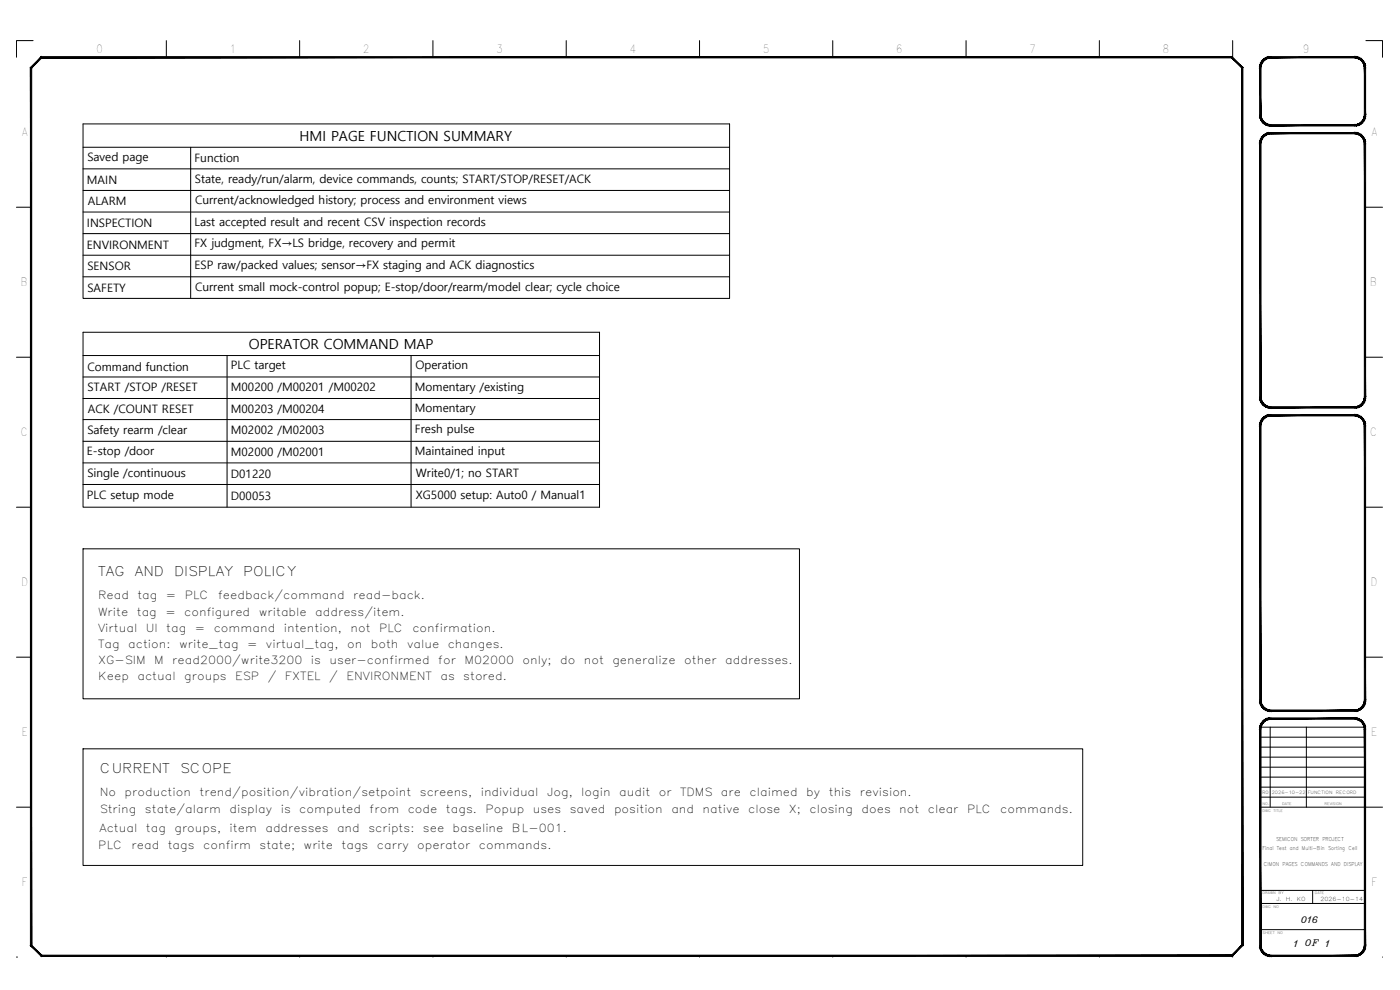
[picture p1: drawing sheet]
<svg xmlns="http://www.w3.org/2000/svg" width="420mm" height="297mm" viewBox="0 0 420 297" stroke-linecap="round" stroke-linejoin="round" font-family="sans-serif">
<g fill="none" stroke="#000" stroke-width=".3">
<path d="M9.9 12.2h-5v5M49.9 12.2v5M89.9 12.2v5M129.9 12.2v5M169.9 12.2v5M209.9 12.2v5M249.9 12.2v5M289.9 12.2v5M329.9 12.2v5M369.9 12.2v5M409.9 12.2h5v5M24.9 37.2h194.1v52.3h-194.1z"/>
<path d="M372.8 20.3v17.6M24.9 44.2h194.1M24.9 50.7h194.1M24.9 57.1h194.1M57.2 44.2v45.3M4.9 62.2h4.4M24.9 63.6h194.1M24.9 70.1h194.1M24.9 76.6h194.1M409.9 62.2h5M24.9 99.7h155v52.5h-155zM24.9 83.1h194.1"/>
<path d="M4.9 107.2h4.4M24.9 106.7h155M24.9 113.1h155M24.9 119.6h155M68.1 106.7v45.5M123.4 106.7v45.5M409.9 107.2h5M24.9 125.9h155M24.9 132.4h155M24.9 138.9h155M4.9 152.2h4.4M24.9 145.4h155"/>
<path d="M409.9 152.2h5M24.9 164.7h215v45h-215zM4.9 197.2h4.4M409.9 197.2h5M378.3 218.2h31.4M381.2 218.2v24M392.1 218.2v24M24.9 224.7h300v35h-300zM378.2 239.2h31.4M378.3 236.2h31.3M378.3 233.2h31.3M378.3 230.2h31.3"/>
<path d="M378.3 227.2h31.4M378.3 224.2h31.4M378.3 221.2h31.4M4.9 242.2h4.4M372.8 259.4v24.2M378.2 242.2h31.4M409.9 242.2h5M378.2 278.9h31.4M378.2 271.1h31.4M378.2 267.2h31.4M393.9 267.2v3.9M4.9 287.2h.1"/>
<path d="M49.9 286.8v.4M89.9 286.8v.4M129.9 286.8v.4M169.9 286.8v.4M209.9 286.8v.4M249.9 286.8v.4M289.9 286.8v.4M329.9 286.8v.4M369.9 286.5v.7M414.9 287.2h.1"/>
</g>
<g fill="#000" stroke="#000" stroke-width=".3">
<path d="M380.9 17h.5v.4zM380.9 17v.4h.5zM380.4 17.2l.5-.2v.4zM380.4 17.2l.1 .3 .4-.1zM379.9 17.3l.5-.1 .1 .3zM379.9 17.3l.2 .4 .4-.2zM379.4 17.6l.5-.3 .2 .4zM379.4 17.6l.3 .3 .4-.2zM379 18l.4-.4 .3 .3zM379 18l.3 .2 .4-.3zM379 18l.3 .2-.6 .2zM378.7 18.4l.3 .2 .3-.4zM378.7 18.4l.3 .2-.6 .2zM378.4 18.8l.4 .2 .2-.4zM378.4 18.8l.4 .2-.6 .3zM378.2 19.3l.4 .1 .2-.4zM378.2 19.3l.4 .1-.5 .4zM378.1 19.8l.4 .1 .1-.5zM378.1 19.8l.4 .1-.5 .4zM378.5 19.9l-.5 .4h.4z"/>
<path d="M381.4 17.4h25.1v-.4zM381.4 17h25.1l-25.1 .4z"/>
<path d="M378 34.5h.4l-.3 .5zM378.4 34.5l-.3 .5 .4-.1zM378.1 35l.4-.1-.3 .6zM378.5 34.9l-.3 .6 .4-.1zM378.2 35.5l.4-.1-.2 .6zM378.6 35.4l-.2 .6 .4-.2zM378.4 36l.4-.2-.1 .6zM378.8 35.8l-.1 .6 .3-.2zM378.7 36.4l.3-.2v.6zM379 36.2v.6l.3-.3zM379 36.8l.3-.3 .1 .7zM379.3 36.5l.1 .7 .3-.4zM379.7 36.8l.2 .6-.5-.2zM379.7 36.8l.2 .6 .2-.3zM380.1 37.1l.3 .5-.5-.2zM380.1 37.1l.3 .5 .1-.3zM380.5 37.3l.4 .5-.5-.2zM380.5 37.3l.4 .5v-.4zM380.9 37.4l.5 .4h-.5zM380.9 37.4l.5 .4v-.4z"/>
<path d="M378 20.3l.4 14.2v-14.2zM378 20.3l.4 14.2h-.4z"/>
<path d="M380.9 39.8h.5v.3zM380.9 39.8v.4l.5-.1zM380.4 39.9l.5-.1v.4zM380.4 39.9l.1 .4 .4-.1zM379.9 40.1l.5-.2 .1 .4zM379.9 40.1l.2 .4 .4-.2zM379.4 40.4l.5-.3 .2 .4zM379.4 40.4l.3 .3 .4-.2zM379 40.7l.4-.3 .3 .3zM379 40.7l.3 .3 .4-.3zM379 40.7l.3 .3-.6 .1zM378.7 41.1l.3 .3 .3-.4zM378.7 41.1l.3 .3-.6 .2zM378.4 41.6l.4 .2 .2-.4zM378.4 41.6l.4 .2-.6 .3zM378.2 42.1l.4 .1 .2-.4zM378.2 42.1l.4 .1-.5 .4zM378.1 42.6h.4l.1-.4zM378.1 42.6h.4l-.5 .5zM378.5 42.6l-.5 .5h.4z"/>
<path d="M381.4 37.8h25.1v-.4zM381.4 37.4h25.1l-25.1 .4z"/>
<path d="M406.5 37.4l.5 .4h-.5zM406.5 37.4l.5 .4v-.4zM407 37.4l.5 .2-.5 .2zM407 37.4l.5 .2-.1-.3zM407.4 37.3l.6 .1-.5 .2zM407.4 37.3l.6 .1-.2-.3zM407.8 37.1l.7 .1-.5 .2zM407.8 37.1l.7 .1-.3-.4zM408.2 36.8h.7l-.4 .4zM408.2 36.8h.7l-.3-.3zM408.6 36.5l.6-.1-.3 .4zM408.9 36.2l-.3 .3 .6-.1zM408.9 36.2l.6-.2-.3 .4zM409.1 35.8l-.2 .4 .6-.2zM409.1 35.8l.6-.3-.2 .5zM409.3 35.4l-.2 .4 .6-.3zM409.3 35.4l.5-.4-.1 .5zM409.4 34.9l-.1 .5 .5-.4zM409.8 34.5v.5l-.4-.1zM409.5 34.5l-.1 .4 .4-.4z"/>
<path d="M409.5 20.3l.3 14.2v-14.2zM409.5 20.3l.3 14.2h-.3z"/>
<path d="M409.8 19.8v.5h-.3zM409.4 19.9l.1 .4 .3-.5zM409.7 19.3l.1 .5-.4 .1zM409.3 19.4l.1 .5 .3-.6zM409.5 18.8l.2 .5-.4 .1zM409.1 19l.2 .4 .2-.6zM409.2 18.4l.3 .4-.4 .2zM408.9 18.6l.2 .4 .1-.6zM408.9 18l.3 .4-.3 .2zM408.9 18l-.3 .2 .3 .4zM408.5 17.6l.4 .4-.3 .2zM408.5 17.6l-.3 .3 .4 .3zM408 17.3l.5 .3-.3 .3zM408 17.3l-.2 .4 .4 .2zM407.5 17.2l.5 .1-.2 .4zM407.5 17.2l-.1 .3 .4 .2zM407 17l.5 .2-.1 .3zM407 17v.4l.4 .1zM406.5 17h.5v.4zM406.5 17v.4h.5z"/>
<path d="M378 43.1l.4 76v-76zM378 43.1l.4 76h-.4z"/>
<path d="M381.4 40.1h25.1v-.3zM381.4 39.8h25.1l-25.1 .3z"/>
<path d="M409.5 43.1l.3 76v-76zM409.5 43.1l.3 76h-.3z"/>
<path d="M409.8 42.6v.5h-.3zM409.4 42.6l.1 .5 .3-.5zM409.7 42.1l.1 .5h-.4zM409.3 42.2l.1 .4 .3-.5zM409.5 41.6l.2 .5-.4 .1zM409.1 41.8l.2 .4 .2-.6zM409.2 41.1l.3 .5-.4 .2zM408.9 41.4l.2 .4 .1-.7zM408.9 40.7l.3 .4-.3 .3zM408.9 40.7l-.3 .3 .3 .4zM408.5 40.4l.4 .3-.3 .3zM408.5 40.4l-.3 .3 .4 .3zM408 40.1l.5 .3-.3 .3zM408 40.1l-.2 .4 .4 .2zM407.5 39.9l.5 .2-.2 .4zM407.5 39.9l-.1 .4 .4 .2zM407 39.8l.5 .1-.1 .4zM407 39.8v.4l.4 .1zM406.5 39.8h.5v.4zM406.5 39.8v.3l.5 .1z"/>
<path d="M378 119.1h.4l-.3 .5zM378.4 119.1l-.3 .5h.4zM378.1 119.6h.4l-.3 .5zM378.5 119.6l-.3 .5 .4-.1zM378.2 120.1l.4-.1-.2 .6zM378.6 120l-.2 .6 .4-.2zM378.4 120.6l.4-.2-.1 .7zM378.8 120.4l-.1 .7 .3-.3zM378.7 121.1l.3-.3v.7zM379 120.8v.7l.3-.3zM379 121.5l.3-.3 .1 .6zM379.3 121.2l.1 .6 .3-.3zM379.7 121.5l.2 .6-.5-.3zM379.7 121.5l.2 .6 .2-.4zM380.1 121.7l.3 .6-.5-.2zM380.1 121.7l.3 .6 .1-.4zM380.5 121.9l.4 .5-.5-.1zM380.5 121.9l.4 .5v-.4zM380.9 122l.5 .4h-.5zM380.9 122l.5 .4v-.4z"/>
<path d="M378 127.7l.4 82.4v-82.4zM378 127.7l.4 82.4h-.4z"/>
<path d="M381.4 122v.4l25.1-.4zM381.4 122.4l25.1-.4v.4z"/>
<path d="M381.4 124.4v.4l25.1-.4zM381.4 124.8l25.1-.4v.4z"/>
<path d="M380.9 124.5l.5-.1v.4zM380.9 124.5v.3h.5zM380.4 124.6l.5-.1v.3zM380.4 124.6l.1 .3 .4-.1zM379.9 124.8l.5-.2 .1 .3zM379.9 124.8l.2 .3 .4-.2zM379.4 125l.5-.2 .2 .3zM379.4 125l.3 .4 .4-.3zM379 125.4l.4-.4 .3 .4zM379 125.4l.3 .3 .4-.3zM379 125.4l.3 .3-.6 .1zM378.7 125.8l.3 .2 .3-.3zM378.7 125.8l.3 .2-.6 .2zM378.4 126.2l.4 .2 .2-.4zM378.4 126.2l.4 .2-.6 .3zM378.2 126.7l.4 .1 .2-.4zM378.2 126.7l.4 .1-.5 .4zM378.1 127.2l.4 .1 .1-.5zM378.1 127.2l.4 .1-.5 .4zM378.5 127.3l-.5 .4h.4z"/>
<path d="M406.5 122l.5 .4h-.5zM406.5 122l.5 .4v-.4zM407 122l.5 .3-.5 .1zM407 122l.5 .3-.1-.4zM407.4 121.9l.6 .2-.5 .2zM407.4 121.9l.6 .2-.2-.4zM407.8 121.7l.7 .1-.5 .3zM407.8 121.7l.7 .1-.3-.3zM408.2 121.5h.7l-.4 .3zM408.2 121.5h.7l-.3-.3zM408.6 121.2l.6-.1-.3 .4zM408.9 120.8l-.3 .4 .6-.1zM408.9 120.8l.6-.2-.3 .5zM409.1 120.4l-.2 .4 .6-.2zM409.1 120.4l.6-.3-.2 .5zM409.3 120l-.2 .4 .6-.3zM409.3 120l.5-.4-.1 .5zM409.4 119.6l-.1 .4 .5-.4zM409.8 119.1v.5h-.4zM409.5 119.1l-.1 .5 .4-.5z"/>
<path d="M409.8 127.2v.5h-.3zM409.4 127.3l.1 .4 .3-.5zM409.7 126.7l.1 .5-.4 .1zM409.3 126.8l.1 .5 .3-.6zM409.5 126.2l.2 .5-.4 .1zM409.1 126.4l.2 .4 .2-.6zM409.2 125.8l.3 .4-.4 .2zM408.9 126l.2 .4 .1-.6zM408.9 125.4l.3 .4-.3 .2zM408.9 125.4l-.3 .3 .3 .3zM408.5 125l.4 .4-.3 .3zM408.5 125l-.3 .4 .4 .3zM408 124.8l.5 .2-.3 .4zM408 124.8l-.2 .3 .4 .3zM407.5 124.6l.5 .2-.2 .3zM407.5 124.6l-.1 .3 .4 .2zM407 124.5l.5 .1-.1 .3zM407 124.5v.3l.4 .1zM406.5 124.4l.5 .1v.3zM406.5 124.4v.4h.5z"/>
<path d="M409.5 127.7l.3 82.4v-82.4zM409.5 127.7l.3 82.4h-.3z"/>
<path d="M378 210.1h.4l-.3 .5zM378.4 210.1l-.3 .5h.4zM378.1 210.6h.4l-.3 .5zM378.5 210.6l-.3 .5 .4-.1zM378.2 211.1l.4-.1-.2 .6zM378.6 211l-.2 .6 .4-.2zM378.4 211.6l.4-.2-.1 .7zM378.8 211.4l-.1 .7 .3-.3zM378.7 212.1l.3-.3v.7zM379 211.8v.7l.3-.3zM379 212.5l.3-.3 .1 .6zM379.3 212.2l.1 .6 .3-.3zM379.7 212.5l.2 .6-.5-.3zM379.7 212.5l.2 .6 .2-.4zM380.1 212.7l.3 .6-.5-.2zM380.1 212.7l.3 .6 .1-.4zM380.5 212.9l.4 .5-.5-.1zM380.5 212.9l.4 .5v-.4zM380.9 213l.5 .4h-.5zM380.9 213l.5 .4v-.4z"/>
<path d="M378 218.7l.4 64.9v-64.9zM378 218.7l.4 64.9h-.4z"/>
<path d="M381.4 213v.4l25.1-.4zM381.4 213.4l25.1-.4v.4z"/>
<path d="M381.4 215.4v.4l25.1-.4zM381.4 215.8l25.1-.4v.4z"/>
<path d="M380.9 215.4h.5v.4zM380.9 215.4v.4h.5zM380.4 215.6l.5-.2v.4zM380.4 215.6l.1 .3 .4-.1zM379.9 215.8l.5-.2 .1 .3zM379.9 215.8l.2 .3 .4-.2zM379.4 216l.5-.2 .2 .3zM379.4 216l.3 .4 .4-.3zM379 216.4l.4-.4 .3 .4zM379 216.4l.3 .3 .4-.3zM379 216.4l.3 .3-.6 .1zM378.7 216.8l.3 .2 .3-.3zM378.7 216.8l.3 .2-.6 .2zM378.4 217.2l.4 .2 .2-.4zM378.4 217.2l.4 .2-.6 .3zM378.2 217.7l.4 .1 .2-.4zM378.2 217.7l.4 .1-.5 .4zM378.1 218.2l.4 .1 .1-.5zM378.1 218.2l.4 .1-.5 .4zM378.5 218.3l-.5 .4h.4z"/>
<path d="M406.5 213l.5 .4h-.5zM406.5 213l.5 .4v-.4zM407 213l.5 .3-.5 .1zM407 213l.5 .3-.1-.4zM407.4 212.9l.6 .2-.5 .2zM407.4 212.9l.6 .2-.2-.4zM407.8 212.7l.7 .1-.5 .3zM407.8 212.7l.7 .1-.3-.3zM408.2 212.5h.7l-.4 .3zM408.2 212.5h.7l-.3-.3zM408.6 212.2l.6-.1-.3 .4zM408.9 211.8l-.3 .4 .6-.1zM408.9 211.8l.6-.2-.3 .5zM409.1 211.4l-.2 .4 .6-.2zM409.1 211.4l.6-.3-.2 .5zM409.3 211l-.2 .4 .6-.3zM409.3 211l.5-.4-.1 .5zM409.4 210.6l-.1 .4 .5-.4zM409.8 210.1v.5h-.4zM409.5 210.1l-.1 .5 .4-.5z"/>
<path d="M409.8 218.2v.5h-.3zM409.4 218.3l.1 .4 .3-.5zM409.7 217.7l.1 .5-.4 .1zM409.3 217.8l.1 .5 .3-.6zM409.5 217.2l.2 .5-.4 .1zM409.1 217.4l.2 .4 .2-.6zM409.2 216.8l.3 .4-.4 .2zM408.9 217l.2 .4 .1-.6zM408.9 216.4l.3 .4-.3 .2zM408.9 216.4l-.3 .3 .3 .3zM408.5 216l.4 .4-.3 .3zM408.5 216l-.3 .4 .4 .3zM408 215.8l.5 .2-.3 .4zM408 215.8l-.2 .3 .4 .3zM407.5 215.6l.5 .2-.2 .3zM407.5 215.6l-.1 .3 .4 .2zM407 215.4l.5 .2-.1 .3zM407 215.4v.4l.4 .1zM406.5 215.4h.5v.4zM406.5 215.4v.4h.5z"/>
<path d="M409.5 218.7l.3 64.9v-64.9zM409.5 218.7l.3 64.9h-.3z"/>
<path d="M372.6 20.4v263.2l.4 .1zM372.6 20.4l.4-.2v263.5zM369.6 17.4l3 3 .4-.2zM369.8 17l3.2 3.2-3.4-2.8zM12.5 17.4h357.1l.2-.4zM12.4 17h357.4l-357.3 .4zM12.4 17l-2.9 3.4 3-3zM12.4 17l-2.9 3.4-.4-.2zM9.1 20.2l.4 263.4v-263.2zM9.1 20.2l.4 263.4-.4 .1zM9.1 283.7l3.4 2.9-3-3zM9.1 283.7l3.4 2.9-.1 .4zM12.5 286.6l-.1 .4 357.2-.4zM12.4 287l357.2-.4 .2 .4zM369.6 286.6l.2 .4 2.8-3.4zM372.6 283.6l.4 .1-3.2 3.3z"/>
<path d="M378 283.6h.4l-.3 .6zM378.4 283.6l-.3 .6 .4-.1zM378.1 284.2l.4-.1-.3 .6zM378.5 284.1l-.3 .6 .4-.1zM378.2 284.7l.4-.1-.2 .6zM378.6 284.6l-.2 .6 .4-.2zM378.4 285.2l.4-.2-.1 .6zM378.8 285l-.1 .6 .3-.2zM378.7 285.6l.3-.2v.6zM379 285.4v.6l.3-.3zM379 286l.3-.3 .1 .6zM379.3 285.7l.1 .6 .3-.3zM379.7 286l.2 .6-.5-.3zM379.7 286l.2 .6 .2-.3zM380.1 286.3l.3 .5-.5-.2zM380.1 286.3l.3 .5 .1-.4zM380.5 286.4l.4 .5-.5-.1zM380.5 286.4l.4 .5v-.4zM380.9 286.5l.5 .5-.5-.1zM380.9 286.5l.5 .5v-.4z"/>
<path d="M381.4 286.6v.4l25.1-.4zM381.4 287l25.1-.4v.4z"/>
<path d="M406.5 286.6l.5 .3-.5 .1zM406.5 286.6l.5 .3v-.4zM407 286.5l.5 .3-.5 .1zM407 286.5l.5 .3-.1-.4zM407.4 286.4l.6 .2-.5 .2zM407.4 286.4l.6 .2-.2-.3zM407.8 286.3h.7l-.5 .3zM407.8 286.3h.7l-.3-.3zM408.2 286h.7l-.4 .3zM408.2 286h.7l-.3-.3zM408.6 285.7l.6-.1-.3 .4zM408.9 285.4l-.3 .3 .6-.1zM408.9 285.4l.6-.2-.3 .4zM409.1 285l-.2 .4 .6-.2zM409.1 285l.6-.3-.2 .5zM409.3 284.6l-.2 .4 .6-.3zM409.3 284.6l.5-.4-.1 .5zM409.4 284.1l-.1 .5 .5-.4zM409.8 283.6v.6l-.4-.1zM409.5 283.6l-.1 .5 .4-.5z"/>
</g>
<g font-size="4.2">
<text x="89.9" y="42.2">HMI PAGE FUNCTION SUMMARY</text>
<text x="74.7" y="104.7">OPERATOR COMMAND MAP</text>
</g>
<g font-size="4">
<text x="29.4" y="172.9">TAG</text>
<text x="40.4" y="172.9">AND</text>
<text x="52.3" y="172.9">DISPLAY</text>
<text x="73" y="172.9">POLICY</text>
<text x="29.9" y="231.9">CURRENT</text>
<text x="54" y="231.9">SCOPE</text>
</g>
<g font-size="3.5">
<text x="26.2" y="48.3">Saved page</text>
<text x="58.4" y="48.7">Function</text>
<text x="26.1" y="55.2">MAIN</text>
<text x="58.5" y="54.8">State, ready/run/alarm, device commands, counts; START/STOP/RESET/ACK</text>
<text x="26.4" y="61.6">ALARM</text>
<text x="58.6" y="61.3">Current/acknowledged history; process and environment views</text>
<text x="26.1" y="68.1">INSPECTION</text>
<text x="58.4" y="67.8">Last accepted result and recent CSV inspection records</text>
<text x="26.1" y="74.6">ENVIRONMENT</text>
<text x="58.4" y="74.2">FX judgment, FX→LS bridge, recovery and permit</text>
<text x="26.2" y="81.1">SENSOR</text>
<text x="58.4" y="80.7">ESP raw/packed values; sensor→FX staging and ACK diagnostics</text>
<text x="26.2" y="87.5">SAFETY</text>
<text x="58.6" y="87.2">Current small mock-control popup; E-stop/door/rearm/model clear; cycle choice</text>
<text x="26.3" y="111.2">Command function</text>
<text x="69.3" y="110.7">PLC target</text>
<text x="124.7" y="110.8">Operation</text>
<text x="26.2" y="117.4">START /STOP /RESET</text>
<text x="69.3" y="117.4">M00200 /M00201 /M00202</text>
<text x="124.5" y="117.2">Momentary /existing</text>
<text x="26.4" y="123.8">ACK /COUNT RESET</text>
<text x="69.3" y="123.8">M00203 /M00204</text>
<text x="124.5" y="123.6">Momentary</text>
<text x="26.2" y="130.1">Safety rearm /clear</text>
<text x="69.3" y="130.2">M02002 /M02003</text>
<text x="124.5" y="130.1">Fresh pulse</text>
<text x="26.1" y="136.6">E-stop /door</text>
<text x="69.3" y="136.7">M02000 /M02001</text>
<text x="124.5" y="136.6">Maintained input</text>
<text x="26.2" y="143">Single /continuous</text>
<text x="69.3" y="143.4">D01220</text>
<text x="124.8" y="143.2">Write0/1; no START</text>
<text x="26.1" y="149.7">PLC setup mode</text>
<text x="124.8" y="149.7">XG5000 setup: Auto0 / Manual1</text>
<text x="69.3" y="150">D00053</text>
</g>
<g font-size="3.4">
<text x="29" y="15.9">0</text>
<text x="69.2" y="15.9">1</text>
<text x="109" y="15.9">2</text>
<text x="149" y="15.9">3</text>
<text x="189" y="16">4</text>
<text x="229" y="15.9">5</text>
<text x="269" y="15.9">6</text>
<text x="309" y="15.9">7</text>
<text x="349" y="15.9">8</text>
<text x="391" y="15.9">9</text>
<text x="6.4" y="40.9">A</text>
<text x="411.4" y="40.9">A</text>
<text x="6.3" y="85.9">B</text>
<text x="411.3" y="85.9">B</text>
<text x="6.3" y="130.9">C</text>
<text x="411.3" y="130.9">C</text>
<text x="6.4" y="175.9">D</text>
<text x="29.4" y="179.9">Read</text>
<text x="41.2" y="179.9">tag</text>
<text x="49.8" y="179.9">=</text>
<text x="55.5" y="179.9">PLC</text>
<text x="65.4" y="179.9">feedback/command</text>
<text x="106" y="179.9">read-back.</text>
<text x="411.4" y="175.9">D</text>
<text x="29.4" y="184.7">Write</text>
<text x="41.1" y="184.7">tag</text>
<text x="49.6" y="184.7">=</text>
<text x="55.3" y="184.7">configured</text>
<text x="77.6" y="184.7">writable</text>
<text x="94.6" y="184.7">address/item.</text>
<text x="29.4" y="189.6">Virtual</text>
<text x="43.8" y="189.6">UI</text>
<text x="49.9" y="189.6">tag</text>
<text x="58.5" y="189.6">=</text>
<text x="64.1" y="189.6">command</text>
<text x="85.2" y="189.6">intention,</text>
<text x="105.2" y="189.6">not</text>
<text x="113.8" y="189.6">PLC</text>
<text x="123.7" y="189.6">confirmation.</text>
<text x="29.4" y="194.4">Tag</text>
<text x="38.5" y="194.4">action:</text>
<text x="53.7" y="194.4">write_tag</text>
<text x="74.2" y="194.4">=</text>
<text x="79.8" y="194.4">virtual_tag,</text>
<text x="104.2" y="194.4">on</text>
<text x="111.3" y="194.4">both</text>
<text x="122.2" y="194.4">value</text>
<text x="134.4" y="194.4">changes.</text>
<text x="29.4" y="199.3">XG-SIM</text>
<text x="46.3" y="199.3">M</text>
<text x="51.7" y="199.3">read2000/write3200</text>
<text x="93.3" y="199.3">is</text>
<text x="98.9" y="199.3">user-confirmed</text>
<text x="131.5" y="199.3">for</text>
<text x="139.4" y="199.3">M02000</text>
<text x="156.8" y="199.3">only;</text>
<text x="168.1" y="199.3">do</text>
<text x="175.2" y="199.3">not</text>
<text x="183.8" y="199.3">generalize</text>
<text x="205.3" y="199.3">other</text>
<text x="217.7" y="199.3">addresses.</text>
<text x="29.4" y="204.1">Keep</text>
<text x="41.2" y="204.1">actual</text>
<text x="55.3" y="204.1">groups</text>
<text x="70.6" y="204.1">ESP</text>
<text x="80.4" y="204.1">/</text>
<text x="85.5" y="204.1">FXTEL</text>
<text x="98.8" y="204.1">/</text>
<text x="104" y="204.1">ENVIRONMENT</text>
<text x="132.2" y="204.1">as</text>
<text x="139" y="204.1">stored.</text>
<text x="6.5" y="220.9">E</text>
<text x="411.5" y="220.9">E</text>
<text x="29.9" y="238.9">No</text>
<text x="37.4" y="238.9">production</text>
<text x="59.9" y="238.9">trend/position/vibration/setpoint</text>
<text x="126" y="238.9">screens,</text>
<text x="144.3" y="238.9">individual</text>
<text x="164.2" y="238.9">Jog,</text>
<text x="174.4" y="238.9">login</text>
<text x="185.8" y="238.9">audit</text>
<text x="197.7" y="238.9">or</text>
<text x="204.1" y="238.9">TDMS</text>
<text x="216.4" y="238.9">are</text>
<text x="224.9" y="238.9">claimed</text>
<text x="242" y="238.9">by</text>
<text x="248.7" y="238.9">this</text>
<text x="258.1" y="238.9">revision.</text>
<text x="29.9" y="243.9">String</text>
<text x="43.5" y="243.9">state/alarm</text>
<text x="68.9" y="243.9">display</text>
<text x="84.3" y="243.9">is</text>
<text x="89.8" y="243.9">computed</text>
<text x="110.9" y="243.9">from</text>
<text x="122.4" y="243.9">code</text>
<text x="133.8" y="243.9">tags.</text>
<text x="145.7" y="243.9">Popup</text>
<text x="159.9" y="243.9">uses</text>
<text x="171" y="243.9">saved</text>
<text x="184.3" y="243.9">position</text>
<text x="201.5" y="243.9">and</text>
<text x="210.9" y="243.9">native</text>
<text x="224.6" y="243.9">close</text>
<text x="236.8" y="243.9">X;</text>
<text x="242.9" y="243.9">closing</text>
<text x="258.6" y="243.9">does</text>
<text x="269.9" y="243.9">not</text>
<text x="278.5" y="243.9">clear</text>
<text x="290.2" y="243.9">PLC</text>
<text x="300.2" y="243.9">commands.</text>
<text x="29.9" y="249.7">Actual</text>
<text x="43.8" y="249.7">tag</text>
<text x="52.3" y="249.7">groups,</text>
<text x="68.9" y="249.7">item</text>
<text x="79.7" y="249.7">addresses</text>
<text x="101.1" y="249.7">and</text>
<text x="110.5" y="249.7">scripts:</text>
<text x="126.9" y="249.7">see</text>
<text x="135.8" y="249.7">baseline</text>
<text x="153.6" y="249.7">BL-001.</text>
<text x="29.5" y="254.7">PLC</text>
<text x="39.5" y="254.7">read</text>
<text x="50.3" y="254.7">tags</text>
<text x="61" y="254.7">confirm</text>
<text x="77.9" y="254.7">state;</text>
<text x="91.1" y="254.7">write</text>
<text x="102.5" y="254.7">tags</text>
<text x="113.1" y="254.7">carry</text>
<text x="125.2" y="254.7">operator</text>
<text x="143.7" y="254.7">commands.</text>
<text x="6.6" y="265.9">F</text>
<text x="411.6" y="265.9">F</text>
</g>
<g font-size="2.7">
<text x="390.5" y="276.8">016</text>
<text x="388.4" y="284">1</text>
<text x="391.7" y="283.9">OF</text>
<text x="397.9" y="284">1</text>
</g>
<g font-size="1.7">
<text x="383.1" y="270.3">J.</text>
<text x="385.9" y="270.3">H.</text>
<text x="389.2" y="270.3">KO</text>
<text x="396.3" y="270.3">2026-10-14</text>
</g>
<g font-size="1.6">
<text x="378.9" y="254.9">Final Test and Multi-Bin Sorting Cell</text>
<text x="383" y="252.4">SEMICON SORTER PROJECT</text>
<text x="379.3" y="260">CIMON PAGES COMMANDS AND DISPLAY</text>
</g>
<g font-size="1.3">
<text x="378.8" y="238.2">R0</text>
<text x="381.7" y="238.3">2026-10-22</text>
<text x="392.5" y="238.3">FUNCTION</text>
<text x="400.9" y="238.3">RECORD</text>
</g>
<g font-size="1.1">
<text x="378.9" y="243.5">DWG</text>
<text x="378.9" y="241.5">NO.</text>
<text x="382.2" y="243.5">TITLE</text>
<text x="384.8" y="241.5">DATE</text>
<text x="397.5" y="241.5">REVISION</text>
<text x="378.9" y="268.3">DRAWN</text>
<text x="383.7" y="268.3">BY</text>
<text x="394.6" y="268.3">DATE</text>
<text x="378.9" y="272.5">DWG</text>
<text x="382.2" y="272.5">NO</text>
<text x="378.9" y="280.2">SHEET</text>
<text x="383.4" y="280.2">NO</text>
</g>
</svg>
